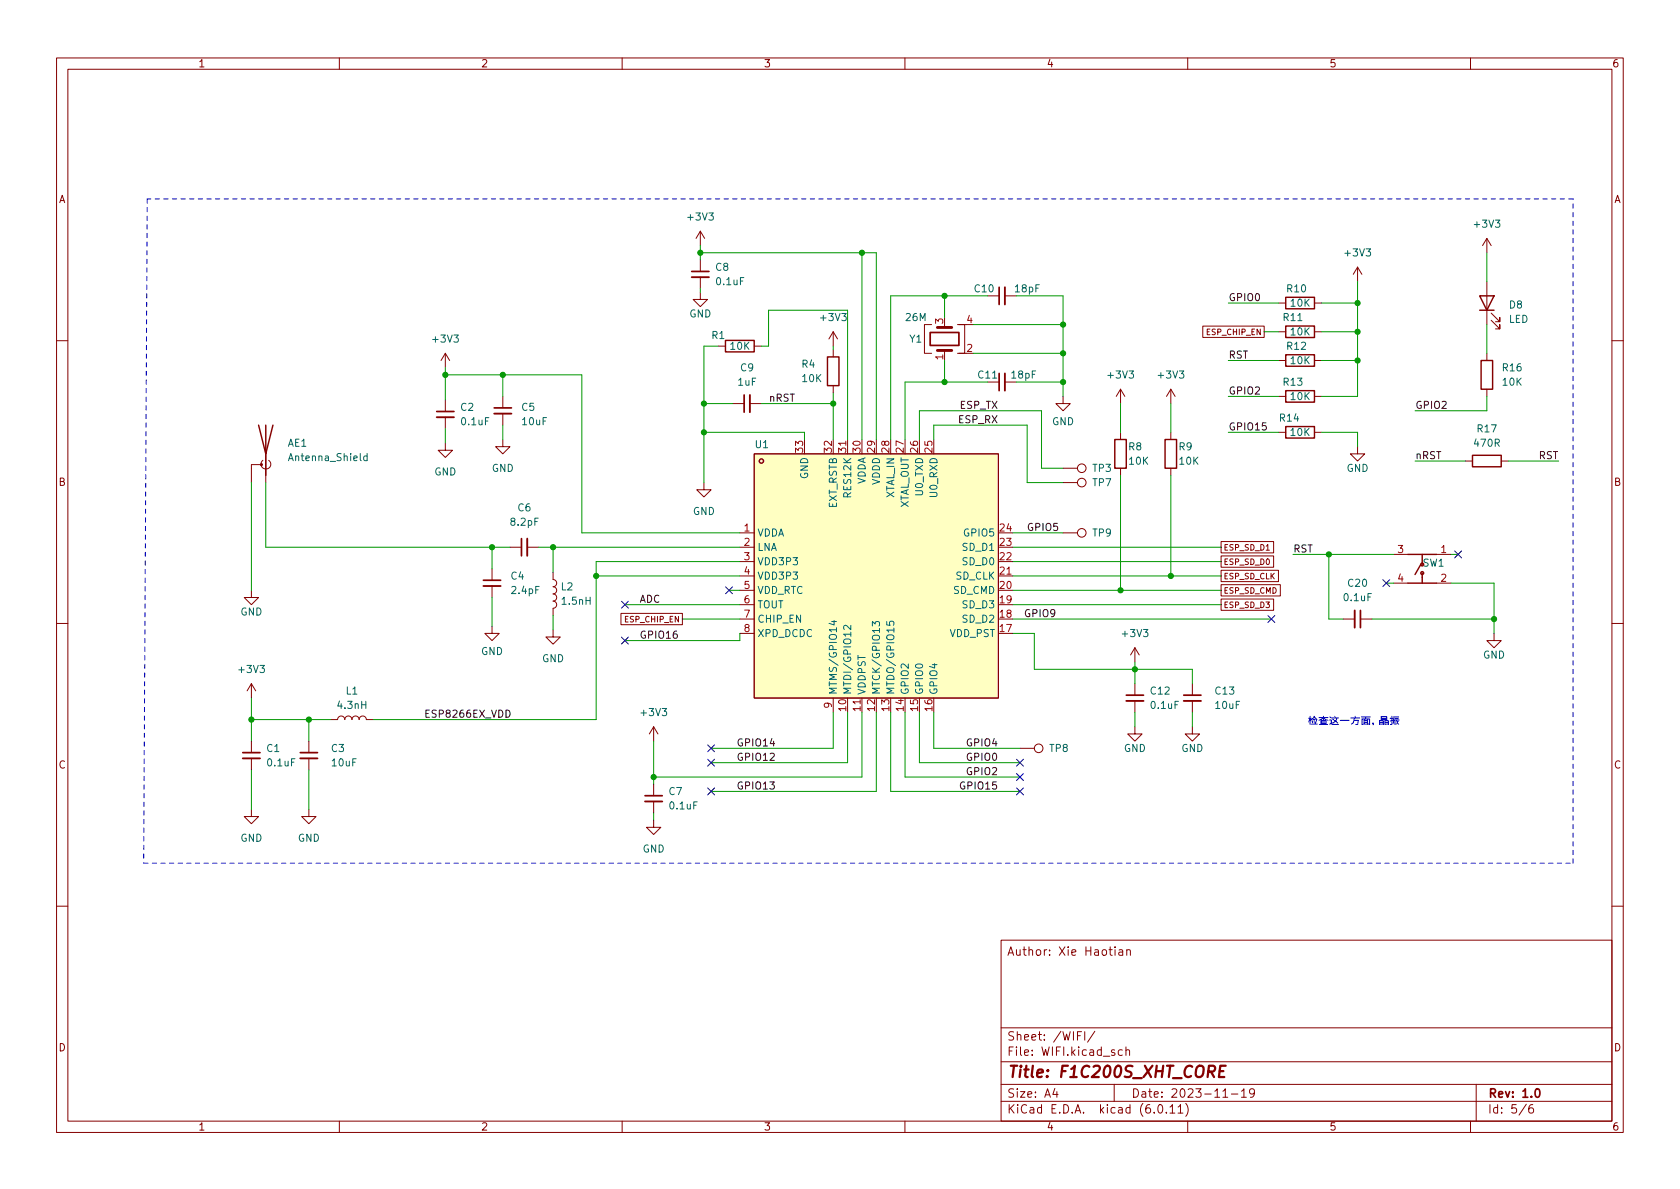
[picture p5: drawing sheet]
<svg xmlns="http://www.w3.org/2000/svg" width="297mm" height="210mm" viewBox="0 0 297 210" stroke-linecap="round" stroke-linejoin="round" font-family="sans-serif">
<g fill="none" stroke="#840000" stroke-width=".18">
<path d="M10 10.2h277v190.1h-277zM12 12.2h273v186.1h-273zM60 10.2v2M110 10.2v2M160 10.2v2M210 10.2v2M260 10.2v2M123.8 51.7v1.3h1.3l-1.3 1.2-1.2-1.2h1.2M123.8 40.9l-.7 1.3M123.8 40.9v2.5M123.8 46v2M123.8 49v2"/>
<path d="M123.8 40.9l.8 1.3M147.3 58.7v2.5M147.3 58.7l-.7 1.2M147.3 58.7l.8 1.2M164.7 57.4h-1.3v5.1h1.3M169.3 57.4h1.3v5.1h-1.3M169.5 57.4h1.3M174.6 52.3h2.1M177.7 52.3h2M212.7 57.7h10.8v2h-10.8zM226.1 58.7h1.2M226.1 53.6h1.2"/>
<path d="M232.4 58.7h1.3M232.4 53.6h1.3M240 47.2l-.7 1.3M240 47.2v2.6M240 47.2l.8 1.3M262.9 42.2v2.5M262.9 49.8v7.6M262.9 42.2l-.8 1.2M262.9 42.2l.8 1.2M263.7 56.6l1.5 1.6v-.8v.8h-.8M263.7 55.4l1.5 1.5v-.8v.8h-.8M10 60.2h2"/>
<path d="M78.7 78.4v1.2h1.3l-1.3 1.3-1.2-1.3h1.2M78.7 62.5l-.7 1.2M78.7 62.5v2.5M78.7 70.7v2.1M78.7 73.8v2M78.7 62.5l.8 1.2M88.9 77.7v1.3h1.3l-1.3 1.3-1.3-1.3h1.3M88.9 70.1v2M88.9 73.1v2.1M127 61.2h1.3M129.5 71.4h2.1M132.6 71.4h2"/>
<path d="M133.3 61.2h1.3M142.2 77.7v2.6M147.3 61.8v1.3M147.3 68.2v1.3M147.3 77.7v2.6M149.9 77.7v2.6M152.4 77.7v2.6M154.9 77.7v2.6M157.5 77.7v2.6M160 77.7v2.6M162.6 77.7v2.6M165.1 77.7v2.6"/>
<path d="M167 62v1.7M169.5 62.5h1.3M174.6 67.6h2.1M177.7 67.6h2M188 70.1v1.3h1.2l-1.2 1.2-1.3-1.2h1.3M198.1 68.8v2.6M198.1 76.4v1.3M198.1 68.8l-.7 1.3M198.1 68.8l.8 1.3M207 68.8l-.8 1.3M207 68.8v2.6M207 76.4v1.3"/>
<path d="M207 68.8l.8 1.3M226.1 70.1h1.2M226.1 76.4h1.2M226.1 63.7h1.2M232.4 70.1h1.3M232.4 76.4h1.3M232.4 63.7h1.3M240 79v1.3h1.3l-1.3 1.2-1.2-1.2h1.2M262.9 62.5v1.2M262.9 68.8v1.3M285 60.2h2M46.2 82.2h-1.8v3.1"/>
<path d="M46.5 81.4a.85 .85 0 0 0-.1 1.3 .85 .85 0 0 0 1.2 0 .85 .85 0 0 0-.1-1.3M47 80.3v5M90.2 96.8h2M93.2 96.8h2M124.5 85.3v1.3h1.2l-1.2 1.3-1.3-1.3h1.3M130.8 94.2h2.5M130.8 96.8h2.5M130.8 99.3h2.5M133.3 80.3h43.2v43.1h-43.2zM176.5 94.2h2.6M176.5 96.8h2.6M176.5 99.3h2.6"/>
<path d="M188 82.8h2.5M188 94.2h2.5M188 85.3h2.5M198.1 82.8v1.3M207 82.8v1.3M215.9 98.3h9.3v2h-9.3zM215.9 95.8h9.3v2h-9.3zM246.4 98h2.5M254 98h2.5M259.1 81.5h1.2M265.4 81.5h1.3M10 110.2h2"/>
<path d="M44.4 104.4v1.3h1.3l-1.3 1.2-1.2-1.2h1.2M87 110.7v1.3h1.3l-1.3 1.3-1.3-1.3h1.3M87 100.6v2M87 103.6v2.1M97.8 101.2v1.3a.64 .64 0 0 1 .6 .6 .64 .64 0 0 1-.6 .7 .64 .64 0 0 1 .6 .6 .64 .64 0 0 1-.6 .6 .64 .64 0 0 1 .6 .7 .64 .64 0 0 1-.6 .6 .64 .64 0 0 1 .6 .6 .64 .64 0 0 1-.6 .7v1.2M97.8 111.4v1.2h1.3l-1.3 1.3-1.3-1.3h1.3M109.8 108.5h10.8v2h-10.8zM130.8 112h2.5M130.8 109.5h2.5M130.8 106.9h2.5M130.8 104.4h2.5M130.8 101.8h2.5"/>
<path d="M176.5 112h2.6M176.5 109.5h2.6M176.5 106.9h2.6M176.5 104.4h2.6M176.5 101.8h2.6M200.7 114.5l-.8 1.3M200.7 114.5v2.6M200.7 114.5l.7 1.3M215.9 103.4h10.5v2h-10.5zM215.9 105.9h9.3v2h-9.3zM215.9 100.8h10.1v2h-10.1zM237.5 109.5h2"/>
<path d="M240.5 109.5h2.1M246.4 103.1h2.5M254 103.1h2.5M264.2 112v1.3h1.2l-1.2 1.2-1.3-1.2h1.3M285 110.2h2M44.4 120.9l-.7 1.3M44.4 120.9v2.5M44.4 131.1v2M44.4 134.1v2M44.4 120.9l.8 1.3M54.6 131.1v2M54.6 134.1v2"/>
<path d="M58.4 127.2h1.3a.64 .64 0 0 1 .6-.6 .64 .64 0 0 1 .7 .6 .64 .64 0 0 1 .6-.6 .64 .64 0 0 1 .6 .6 .64 .64 0 0 1 .7-.6 .64 .64 0 0 1 .6 .6 .64 .64 0 0 1 .6-.6 .64 .64 0 0 1 .7 .6h1.2M115.6 128.5v2.6M115.6 138.7v2M115.6 128.5l-.8 1.3M115.6 128.5l.7 1.3M147.3 123.4v2.6M149.9 123.4v2.6M152.4 123.4v2.6M154.9 123.4v2.6M157.5 123.4v2.6M160 123.4v2.6M162.6 123.4v2.6"/>
<path d="M165.1 123.4v2.6M180.3 132.3h2.6M200.7 128.5v1.3h1.2l-1.2 1.3-1.3-1.3h1.3M200.7 120.9v2M200.7 123.9v2.1M210.8 128.5v1.3h1.3l-1.3 1.3-1.3-1.3h1.3M210.8 120.9v2M210.8 123.9v2.1M44.4 143.1v1.3h1.3l-1.3 1.3-1.2-1.3h1.2M54.6 143.1v1.3h1.3l-1.3 1.3-1.3-1.3h1.3M115.6 145v1.3h1.2l-1.2 1.3-1.3-1.3h1.3M115.6 141.7v2.1"/>
<path d="M10 160.2h2M177 166.3h108v32h-108zM185.6 168.8v.1M185.6 168v.1M199.2 168.1l.2-.2 .4 .1 .1 .9M285 160.2h2M60 198.3v2M110 198.3v2M160 198.3v2M177 194.8h108M177 191.8h108M177 187.8h108"/>
<path d="M177 181.8h108M182.5 186.5v.1M182.5 185.7v.1M184.6 183.8v.1M184.6 183v.1M193.6 182.4l-1.3 1.9M197 191.8v3M199.1 185.8l.2-.2 .3 .1 .1 .9M209.6 195.1a1.72 1.72 0 0 1 0 2.3M210 198.3v2M217.7 193.5h1.2M219.5 193l.4-.5v1.5"/>
<path d="M219.5 194h.9M221.8 193.2l-.3 .3-.4-.1-.2-.2 .2-.6 .4-.1 .2 .2a.99 .99 0 0 1-.3 1.3h-.3M260 198.3v2M261 191.8v6.5M271 195.3a.6 .6 0 0 0-.7 .7v.5l.1 .3h.5l.2-.1 .1-.5-.2-.2-.4-.1-.3 .3"/>
<circle cx="191.3" cy="82.8" r=".76"/>
<circle cx="191.3" cy="85.3" r=".76"/>
<circle cx="191.3" cy="94.2" r=".76"/>
<circle cx="183.6" cy="132.3" r=".76"/>
</g>
<g fill="none" stroke="#840000" stroke-width=".25">
<path d="M227.3 57.7h5.1v2h-5.1zM227.3 52.6h5.1v2h-5.1zM261.6 52.3h2.6l-1.3 2.6zM261.6 54.9h2.6M45.7 75.2l1.3 5.1 1.3-5.1M47 75.2v8.9M128.3 60.2h5v2h-5zM146.3 63.1h2v5.1h-2zM197.1 77.7h2v5.1h-2zM206 77.7h2v5.1h-2zM227.3 69.1h5.1v2h-5.1zM227.3 75.4h5.1v2.1h-5.1z"/>
<path d="M227.3 62.7h5.1v2.1h-5.1zM261.9 63.7h2v5.1h-2zM248.9 98h5.1M251.2 99.8l-1 1.8M251.5 98v1.8M260.3 80.5h5.1v2h-5.1zM248.9 103.1h5.1M251.5 101.3v1.8"/>
<circle cx="134.6" cy="81.5" r=".38"/>
<circle cx="251.5" cy="101.3" r=".25"/>
</g>
<g fill="none" stroke="#006464" stroke-width=".18">
<path d="M125.3 37.7h.8l-.4 .4 .4 .2v.5l-.2 .1-.6-.1M264.4 38.9h.8l-.4 .5 .3 .1v.6l-.2 .1-.5-.1M80.3 59.2h.7l-.4 .5 .4 .1v.6l-.2 .1-.5-.1M131.5 49.1h-.6v1.3M148.8 55.4h.8l-.4 .5 .4 .1v.6l-.2 .1-.6-.1M229.5 56.7h.7M241.5 44h.8l-.4 .5 .4 .1v.6l-.2 .1-.6-.1M86.4 73.9h-.6v1.2M175.5 66.9h.7M199.6 65.6h.8l-.4 .5 .4 .1v.5l-.2 .2-.6-.2M208.5 65.6h.8l-.4 .5 .3 .1v.5l-.1 .2-.6-.2M63.7 80.2v1.1l.2 .2"/>
<path d="M64.9 80.7l-.4-.1-.2 .3 .1 .5h.5M64.9 80.2v1.3M95.2 91.6h-.6v1.3M46 117.7h.7l-.4 .4 .4 .2v.5l-.2 .1-.5-.1M95.3 103.7h-.6v1.3M103.6 106.2h.7M104.3 105.6v1.3M147 109.9h.9M147.5 109.7v.8l-.9-.3M150.4 110.6v.8l-.9-.8-.3 .2 .1 .5M154.2 110.7v-.8l.5 .4 .1-.3h.6l.1 .2-.1 .5M156.8 109.9v.6l.6 .1-.1-.2v-.4l.2-.1h.4l.2 .2-.2 .5"/>
<path d="M202.2 111.3h.8l-.5 .5 .4 .1v.6l-.2 .1-.5-.1M242.5 105h-.6v1.2M52.1 134.2h-.6v1.2M64 124.6h.7M64.7 124v1.3M117.1 125.3h.8l-.5 .5 .4 .1v.5l-.2 .2-.5-.2M208.4 124h-.6v1.3M123.3 141.8h-.6v1.3"/>
</g>
<path d="M133.3 80.3h43.2v43.1h-43.2z" fill="#ffffc2" stroke="#ffffc2" stroke-width=".18"/>
<path d="M149.5 78v.7M178 101.5h.8M152.1 123.7v.8" fill="none" stroke="#a90000" stroke-width=".18"/>
<g fill="none" stroke="#840000" stroke-width=".33">
<path d="M122.3 49h3M177.7 50.8v3M77.2 73.8h3.1M87.4 73.1h3M132.6 69.8v3.1M177.7 66v3.1M93.2 95.2v3.1M85.5 103.6h3M239.5 107.9v3.1M42.9 134.1h3.1M53.1 134.1h3M199.1 123.9h3.1"/>
<path d="M209.3 123.9h3M114 141.7h3.1"/>
</g>
<g fill="none" stroke="#840000" stroke-width=".3">
<path d="M122.3 48h3M164.5 58.8h5v2.3h-5zM176.7 50.8v3M77.2 72.8h3.1M87.4 72.1h3M131.6 69.8v3.1M176.7 66v3.1M92.2 95.2v3.1M85.5 102.6h3M240.5 107.9v3.1M42.9 133.1h3.1M53.1 133.1h3"/>
<path d="M199.1 122.9h3.1M209.3 122.9h3M114 140.7h3.1"/>
</g>
<circle cx="46.2" cy="82.2" r=".18" fill="#840000" stroke="#840000" stroke-width=".18"/>
<path d="M165.7 57.9h2.6M165.7 62h2.6" fill="none" stroke="#840000" stroke-width=".51"/>
<path d="M89.5 125.6a.64 .64 0 0 1 .7 .6 .64 .64 0 0 1-.7 .6z" fill="none" stroke="#0f0f0f" stroke-width=".18"/>
<g fill="none" stroke="#0000c2" stroke-width=".18">
<path d="M231.3 127h.6M231.6 127l.2 .4M231.6 126.7v1.4M231.6 127l-.2 .7M231.9 128h1M232 127.4l.1 .4M232.1 127.2h.5M232.4 126.7l-.1 .2-.4 .4M232.4 126.7l.4 .6M232.4 127.4v.3M232.8 127.4l-.3 .6M233.2 126.9h1.6"/>
<path d="M233.3 128.1h1.4M233.6 127.7h.8M233.9 126.9l-.7 .5M234 126.7v.6M234.1 126.9l.2 .3 .5 .2M234.4 127.9h-.8v-.5h.9v.5M235.1 127.3h.3v.6l-.3 .1M235.1 126.8l.3 .2M235.3 128l.7 .1M235.5 127h1.2M235.6 128.1h1.1M235.6 127.2l.2 .1"/>
<path d="M235.9 127.4l.4 .2M236 126.7l.1 .2M236.2 127.6l.3 .3M236.4 127l-.2 .4-.7 .5M237 127.4h1.5M238.8 127h1.6M239.4 127.4h.8l-.2 .7h-.3M239.4 127l-.1 .8-.3 .2M239.6 126.7v.3M240.7 126.8h1.6M240.8 128.1v-1h1.4v1M240.8 128h1.4"/>
<path d="M241.2 127.4h.6M241.2 127.7h.6M241.2 127.1v.9M241.5 126.8l-.1 .3M241.8 127.1v.9M242.8 127.9v.1M242.8 127.9v.3M243.9 128.1v-.7h.7v.7M243.9 128h.7M243.9 127.7h.7M244.2 126.7h1v.6h-1zM244.2 127h1"/>
<path d="M244.9 128.1v-.7h.6v.7M244.9 128h.6M244.9 127.7h.6M245.8 127h.5M245.9 128.1h.1M246.1 126.7v1.4M246.3 127.4l-.5 .1M246.5 127.3h.9M246.6 127.1h.6M246.6 127.3v.7h.4M246.9 127.3l.2 .5 .2 .3M247.2 127.5l-.1 .2"/>
<path d="M247.3 126.8h-.8l-.2 1.2"/>
</g>
<path d="M26 35.2l-.6 117.4M278.1 35.2h-252.1M25.4 152.6h252.7M278.1 152.6v-117.4" fill="none" stroke="#0000c2" stroke-width=".18" stroke-dasharray=".8 .8"/>
<g fill="none" stroke="#009600" stroke-width=".18">
<path d="M123.8 43.4v2.6M123.8 51v.7M123.8 44.7h31.1v33M152.4 44.7v33M167 52.3v3.8M172.1 57.4h15.9M174.6 52.3h-17.1v25.4M179.7 52.3h8.3v17.8M217.2 53.6h8.9M223.5 58.7h2.6M233.7 53.6h6.3M233.7 58.7h6.3"/>
<path d="M240 49.8v20.3h-6.3M262.9 44.7v5.1M262.9 57.4v5.1M78.7 66.3h24.2v27.9h27.9M78.7 65v5.7M78.7 75.8v2.6M88.9 66.3v3.8M88.9 75.2v2.5M124.5 76.4h17.7v1.3M124.5 71.4h5M127 61.2h-2.5v24.1M134.6 61.2h1.3v-6.3h14v22.8"/>
<path d="M134.6 71.4h12.7M147.3 61.2v.6M147.3 69.5v8.2M162.6 77.7v-5.1h21.5v10.2h3.9M165.1 77.7v-2.5h16.5v10.1h6.4M167 63.7v3.9M172.1 62.5h15.9M174.6 67.6h-14.6v10.1M179.7 67.6h8.3M198.1 71.4v5M207 71.4v5M217.2 76.4h8.9"/>
<path d="M217.2 70.1h8.9M217.2 63.7h8.9M233.7 76.4h6.3v2.6M233.7 63.7h6.3M262.9 70.1v2.5h-12.7M44.4 85.3v19.1M47 85.3v11.5h43.2M87 96.8v3.8M95.2 96.8h35.6M97.8 96.8v4.4M130.8 99.3h-25.4v27.9h-39.4M179.1 96.8h36.8"/>
<path d="M179.1 94.2h8.9M179.1 99.3h36.8M198.1 84.1v20.3M207 84.1v17.7M228.6 98h17.8M234.9 98v11.5h2.6M250.2 81.5h8.9M256.5 98h1.3M266.7 81.5h8.9M87 105.7v5M97.8 108.8v2.6M105.4 101.8h25.4"/>
<path d="M110.5 106.9h20.3M120.6 109.5h10.2M128.9 104.4h1.9M130.8 112v1.3h-20.3M179.1 109.5h45.7M179.1 112h3.8v6.4h27.9v2.5M179.1 101.8h36.8M179.1 106.9h36.8M179.1 104.4h36.8M200.7 117.1v3.8M242.6 109.5h21.6M245.1 103.1h1.3"/>
<path d="M256.5 103.1h7.7v8.9M44.4 127.2h14M44.4 123.4v7.7M44.4 136.1v7M54.6 127.2v3.9M54.6 136.1v7M115.6 131.1v7.6M147.3 126v6.3h-21.6M149.9 126v8.9h-24.2M152.4 126v11.4h-36.8M154.9 126v13.9h-29.2M157.5 126v13.9h22.8"/>
<path d="M160 126v11.4h20.3M162.6 126v8.9h17.7M165.1 126v6.3h15.2M200.7 126v2.5M210.8 126v2.5M115.6 143.8v1.2"/>
</g>
<g fill="none" stroke="#000084" stroke-width=".18">
<path d="M257.2 97.4l1.2 1.2M258.4 97.4l-1.2 1.2M109.9 112.7l1.2 1.2M109.9 106.3l1.2 1.2M111.1 112.7l-1.2 1.2M111.1 106.3l-1.2 1.2M128.3 103.8l1.2 1.2M129.5 103.8l-1.2 1.2M224.2 108.9l1.2 1.2M225.4 108.9l-1.2 1.2M244.5 102.5l1.2 1.2M245.7 102.5l-1.2 1.2"/>
<path d="M125.1 139.3l1.2 1.3M125.1 134.3l1.2 1.2M125.1 131.7l1.2 1.2M126.3 139.3l-1.2 1.3M126.3 134.3l-1.2 1.2M126.3 131.7l-1.2 1.2M179.7 134.3l1.2 1.2M179.7 136.8l1.2 1.2M179.7 139.3l1.2 1.3M180.9 134.3l-1.2 1.2M180.9 136.8l-1.2 1.2M180.9 139.3l-1.2 1.3"/>
</g>
<g fill="#009600" stroke="#009600" stroke-width=".18">
<circle cx="200.7" cy="118.4" r=".46"/>
<circle cx="207" cy="101.8" r=".46"/>
<circle cx="198.1" cy="104.4" r=".46"/>
<circle cx="234.9" cy="98" r=".46"/>
<circle cx="264.2" cy="109.5" r=".46"/>
<circle cx="240" cy="58.7" r=".46"/>
<circle cx="240" cy="53.6" r=".46"/>
<circle cx="240" cy="63.7" r=".46"/>
<circle cx="188" cy="67.6" r=".46"/>
<circle cx="188" cy="57.4" r=".46"/>
<circle cx="188" cy="62.5" r=".46"/>
<circle cx="97.8" cy="96.8" r=".46"/>
<circle cx="105.4" cy="101.8" r=".46"/>
<circle cx="87" cy="96.8" r=".46"/>
<circle cx="115.6" cy="137.4" r=".46"/>
<circle cx="88.9" cy="66.3" r=".46"/>
<circle cx="78.7" cy="66.3" r=".46"/>
<circle cx="123.8" cy="44.7" r=".46"/>
<circle cx="167" cy="67.6" r=".46"/>
<circle cx="167" cy="52.3" r=".46"/>
<circle cx="124.5" cy="71.4" r=".46"/>
<circle cx="152.4" cy="44.7" r=".46"/>
<circle cx="124.5" cy="76.4" r=".46"/>
<circle cx="147.3" cy="71.4" r=".46"/>
<circle cx="54.6" cy="127.2" r=".46"/>
<circle cx="44.4" cy="127.2" r=".46"/>
</g>
<g font-size="2.8" fill="#840000">
<text x="178" y="191.2">Title:</text>
<text x="187.3" y="191.2">F1C200S_XHT_CORE</text>
</g>
<g font-size="2.1" fill="#840000">
<text x="178" y="169.5">Author:</text>
<text x="187.2" y="169.5">Xie</text>
<text x="191.9" y="169.5">Haotian</text>
<text x="178" y="184.5">Sheet:</text>
<text x="186.2" y="184.5">/WIFI/</text>
<text x="178" y="187.2">File:</text>
<text x="184.4" y="187.2">WIFI.kicad_sch</text>
<text x="178" y="197.4">KiCad</text>
<text x="178" y="194.6">Size:</text>
<text x="184.7" y="194.6">A4</text>
<text x="185.7" y="197.4">E.D.A.</text>
<text x="194.6" y="197.4">kicad</text>
<text x="200" y="194.6">Date:</text>
<text x="201.8" y="197.4">(6.0.11)</text>
<text x="207" y="194.6">2023-11-19</text>
<text x="263" y="194.6">Rev:</text>
<text x="263" y="197.4">Id:</text>
<text x="267.1" y="197.4">5/6</text>
<text x="269.1" y="194.6">1.0</text>
</g>
<g font-size="1.8" fill="#840000">
<text x="35" y="12.3">1</text>
<text x="85" y="12.3">2</text>
<text x="135" y="12.3">3</text>
<text x="185" y="12.3">4</text>
<text x="235" y="12.3">5</text>
<text x="285" y="12.3">6</text>
<text x="10.4" y="36.3">A</text>
<text x="285.4" y="36.3">A</text>
<text x="10.3" y="86.3">B</text>
<text x="285.3" y="86.3">B</text>
<text x="10.3" y="136.3">C</text>
<text x="285.3" y="136.3">C</text>
<text x="10.3" y="186.3">D</text>
<text x="285.3" y="186.3">D</text>
<text x="35" y="200.3">1</text>
<text x="85" y="200.3">2</text>
<text x="135" y="200.3">3</text>
<text x="185" y="200.3">4</text>
<text x="235" y="200.3">5</text>
<text x="285" y="200.3">6</text>
</g>
<g font-size="1.8" fill="#006464">
<text x="121.2" y="39.4">+3V3</text>
<text x="260.3" y="40.6">+3V3</text>
<text x="237.4" y="45.7">+3V3</text>
<text x="126.4" y="48.3">C8</text>
<text x="126.4" y="50.8">0.1uF</text>
<text x="172.1" y="52.1">C10</text>
<text x="179.2" y="52.1">18pF</text>
<text x="227.3" y="52.1">R10</text>
<text x="121.8" y="56.5">GND</text>
<text x="144.7" y="57.2">+3V3</text>
<text x="159.9" y="57.2">26M</text>
<text x="226.7" y="57.2">R11</text>
<text x="227.9" y="59.7">10K</text>
<text x="227.9" y="54.6">10K</text>
<text x="266.7" y="54.9">D8</text>
<text x="266.7" y="57.5">LED</text>
<text x="76.1" y="61">+3V3</text>
<text x="125.7" y="60.3">R1</text>
<text x="128.9" y="62.2">10K</text>
<text x="141.6" y="65.4">R4</text>
<text x="160.7" y="61">Y1</text>
<text x="227.3" y="62.2">R12</text>
<text x="227.9" y="64.8">10K</text>
<text x="130.3" y="68.6">1uF</text>
<text x="130.8" y="66">C9</text>
<text x="141.6" y="67.9">10K</text>
<text x="172.7" y="67.3">C11</text>
<text x="178.6" y="67.3">18pF</text>
<text x="195.5" y="67.3">+3V3</text>
<text x="204.4" y="67.3">+3V3</text>
<text x="226.7" y="68.6">R13</text>
<text x="227.9" y="71.1">10K</text>
<text x="265.4" y="66">R16</text>
<text x="265.4" y="68.6">10K</text>
<text x="81.3" y="73">C2</text>
<text x="81.3" y="75.6">0.1uF</text>
<text x="92.1" y="73">C5</text>
<text x="92.1" y="75.6">10uF</text>
<text x="185.9" y="75.6">GND</text>
<text x="226" y="74.9">R14</text>
<text x="227.9" y="77.5">10K</text>
<text x="261" y="76.8">R17</text>
<text x="50.8" y="79.4">AE1</text>
<text x="50.8" y="81.9">Antenna_Shield</text>
<text x="86.9" y="83.8">GND</text>
<text x="133.4" y="79.6">U1</text>
<text x="193" y="83.8">TP3</text>
<text x="199.4" y="80">R8</text>
<text x="199.4" y="82.6">10K</text>
<text x="208.3" y="80">R9</text>
<text x="208.3" y="82.6">10K</text>
<text x="238" y="83.8">GND</text>
<text x="260.4" y="79.4">470R</text>
<text x="76.7" y="84.5">GND</text>
<text x="143.3" y="84.8" transform="rotate(-90 143.3 84.8)">GND</text>
<text x="148.3" y="89.9" transform="rotate(-90 148.3 89.9)">EXT_RSTB</text>
<text x="150.9" y="88.2" transform="rotate(-90 150.9 88.2)">RES12K</text>
<text x="153.4" y="85.6" transform="rotate(-90 153.4 85.6)">VDDA</text>
<text x="156" y="85.8" transform="rotate(-90 156 85.8)">VDDD</text>
<text x="158.5" y="88.1" transform="rotate(-90 158.5 88.1)">XTAL_IN</text>
<text x="161" y="89.8" transform="rotate(-90 161 89.8)">XTAL_OUT</text>
<text x="163.6" y="87.9" transform="rotate(-90 163.6 87.9)">U0_TXD</text>
<text x="166.1" y="88.2" transform="rotate(-90 166.1 88.2)">U0_RXD</text>
<text x="193" y="86.4">TP7</text>
<text x="90" y="93.3">8.2pF</text>
<text x="91.4" y="90.8">C6</text>
<text x="122.4" y="91.4">GND</text>
<text x="133.9" y="95.3">VDDA</text>
<text x="170.2" y="95.3">GPIO5</text>
<text x="193" y="95.3">TP9</text>
<text x="133.9" y="97.8">LNA</text>
<text x="133.9" y="100.3">VDD3P3</text>
<text x="169.9" y="100.3">SD_D0</text>
<text x="169.9" y="97.8">SD_D1</text>
<text x="251.5" y="100.6">SW1</text>
<text x="90.2" y="102.9">C4</text>
<text x="90.2" y="105.4">2.4pF</text>
<text x="99.1" y="104.8">L2</text>
<text x="99.1" y="107.3">1.5nH</text>
<text x="133.9" y="102.9">VDD3P3</text>
<text x="133.9" y="105.4">VDD_RTC</text>
<text x="133.9" y="108">TOUT</text>
<text x="168.4" y="105.4">SD_CMD</text>
<text x="168.9" y="102.9">SD_CLK</text>
<text x="169.9" y="108">SD_D3</text>
<text x="237.3" y="106.7">0.1uF</text>
<text x="238.1" y="104.1">C20</text>
<text x="42.4" y="109.2">GND</text>
<text x="133.9" y="110.5">CHIP_EN</text>
<text x="133.9" y="113">XPD_DCDC</text>
<text x="167.8" y="113">VDD_PST</text>
<text x="169.9" y="110.5">SD_D2</text>
<text x="198" y="113">+3V3</text>
<text x="41.8" y="119.4">+3V3</text>
<text x="85" y="116.2">GND</text>
<text x="95.8" y="117.5">GND</text>
<text x="262.1" y="116.8">GND</text>
<text x="59.4" y="125.7">4.3nH</text>
<text x="61" y="123.2">L1</text>
<text x="148.3" y="122.9" transform="rotate(-90 148.3 122.9)">MTMS/GPIO14</text>
<text x="150.9" y="122.9" transform="rotate(-90 150.9 122.9)">MTDI/GPIO12</text>
<text x="153.4" y="122.9" transform="rotate(-90 153.4 122.9)">VDDPST</text>
<text x="156" y="122.9" transform="rotate(-90 156 122.9)">MTCK/GPIO13</text>
<text x="158.5" y="122.9" transform="rotate(-90 158.5 122.9)">MTDO/GPIO15</text>
<text x="161" y="122.9" transform="rotate(-90 161 122.9)">GPIO2</text>
<text x="163.6" y="122.9" transform="rotate(-90 163.6 122.9)">GPIO0</text>
<text x="166.1" y="122.9" transform="rotate(-90 166.1 122.9)">GPIO4</text>
<text x="203.2" y="123.2">C12</text>
<text x="203.2" y="125.7">0.1uF</text>
<text x="214.6" y="123.2">C13</text>
<text x="214.6" y="125.7">10uF</text>
<text x="113" y="127">+3V3</text>
<text x="47" y="133.4">C1</text>
<text x="47" y="135.9">0.1uF</text>
<text x="58.4" y="133.4">C3</text>
<text x="58.4" y="135.9">10uF</text>
<text x="185.4" y="133.4">TP8</text>
<text x="198.6" y="133.4">GND</text>
<text x="208.8" y="133.4">GND</text>
<text x="118.1" y="141">C7</text>
<text x="118.1" y="143.5">0.1uF</text>
<text x="42.4" y="149.2">GND</text>
<text x="52.6" y="149.2">GND</text>
<text x="113.6" y="151.1">GND</text>
</g>
<g font-size="1.8" fill="#0f0f0f">
<text x="217.2" y="53.2">GPIO0</text>
<text x="217.2" y="63.4">RST</text>
<text x="135.9" y="71">nRST</text>
<text x="217.2" y="69.7">GPIO2</text>
<text x="169.3" y="74.8">ESP_RX</text>
<text x="169.6" y="72.3">ESP_TX</text>
<text x="217.2" y="76.1">GPIO15</text>
<text x="250.2" y="72.3">GPIO2</text>
<text x="250.2" y="81.2">nRST</text>
<text x="272" y="81.2">RST</text>
<text x="181.5" y="93.9">GPIO5</text>
<text x="228.6" y="97.7">RST</text>
<text x="113" y="106.6">ADC</text>
<text x="113" y="112.9">GPIO16</text>
<text x="181" y="109.1">GPIO9</text>
<text x="74.9" y="126.9">ESP8266EX_VDD</text>
<text x="130.2" y="132">GPIO14</text>
<text x="170.7" y="132">GPIO4</text>
<text x="130.2" y="134.5">GPIO12</text>
<text x="170.7" y="137.1">GPIO2</text>
<text x="170.7" y="134.5">GPIO0</text>
<text x="130.2" y="139.6">GPIO13</text>
<text x="169.5" y="139.6">GPIO15</text>
</g>
<g font-size="1.8" fill="#a90000">
<text x="166.8" y="57.4" transform="rotate(-90 166.8 57.4)">3</text>
<text x="170.8" y="57.1">4</text>
<text x="166.8" y="63.8" transform="rotate(-90 166.8 63.8)">1</text>
<text x="170.8" y="62.2">2</text>
<text x="142" y="80.3" transform="rotate(-90 142 80.3)">33</text>
<text x="147.1" y="80.3" transform="rotate(-90 147.1 80.3)">32</text>
<text x="149.6" y="80.3" transform="rotate(-90 149.6 80.3)">31</text>
<text x="152.1" y="80.3" transform="rotate(-90 152.1 80.3)">30</text>
<text x="154.7" y="80.3" transform="rotate(-90 154.7 80.3)">29</text>
<text x="157.2" y="80.3" transform="rotate(-90 157.2 80.3)">28</text>
<text x="159.8" y="80.3" transform="rotate(-90 159.8 80.3)">27</text>
<text x="162.3" y="80.3" transform="rotate(-90 162.3 80.3)">26</text>
<text x="164.8" y="80.3" transform="rotate(-90 164.8 80.3)">25</text>
<text x="131.4" y="94">1</text>
<text x="176.5" y="94">24</text>
<text x="131.4" y="96.5">2</text>
<text x="131.4" y="99.1">3</text>
<text x="131.4" y="101.6">4</text>
<text x="176.5" y="101.6">21</text>
<text x="176.5" y="99.1">22</text>
<text x="176.5" y="96.5">23</text>
<text x="247" y="97.8">3</text>
<text x="254.6" y="97.8">1</text>
<text x="131.4" y="104.1">5</text>
<text x="131.4" y="106.7">6</text>
<text x="176.5" y="106.7">19</text>
<text x="176.5" y="104.1">20</text>
<text x="247" y="102.9">4</text>
<text x="254.6" y="102.9">2</text>
<text x="131.4" y="109.2">7</text>
<text x="131.4" y="111.8">8</text>
<text x="176.5" y="111.8">17</text>
<text x="176.5" y="109.2">18</text>
<text x="147.1" y="125.4" transform="rotate(-90 147.1 125.4)">9</text>
<text x="149.6" y="126" transform="rotate(-90 149.6 126)">10</text>
<text x="152.1" y="126" transform="rotate(-90 152.1 126)">11</text>
<text x="154.7" y="126" transform="rotate(-90 154.7 126)">12</text>
<text x="157.2" y="126" transform="rotate(-90 157.2 126)">13</text>
<text x="159.8" y="126" transform="rotate(-90 159.8 126)">14</text>
<text x="162.3" y="126" transform="rotate(-90 162.3 126)">15</text>
<text x="164.8" y="126" transform="rotate(-90 164.8 126)">16</text>
</g>
<g font-size="1.4" fill="#840000">
<text x="213.1" y="59.5">ESP_CHIP_EN</text>
<text x="216.3" y="100.2">ESP_SD_D0</text>
<text x="216.3" y="97.6">ESP_SD_D1</text>
<text x="216.3" y="105.3">ESP_SD_CMD</text>
<text x="216.3" y="107.8">ESP_SD_D3</text>
<text x="216.3" y="102.7">ESP_SD_CLK</text>
<text x="110.3" y="110.3">ESP_CHIP_EN</text>
</g>
</svg>
